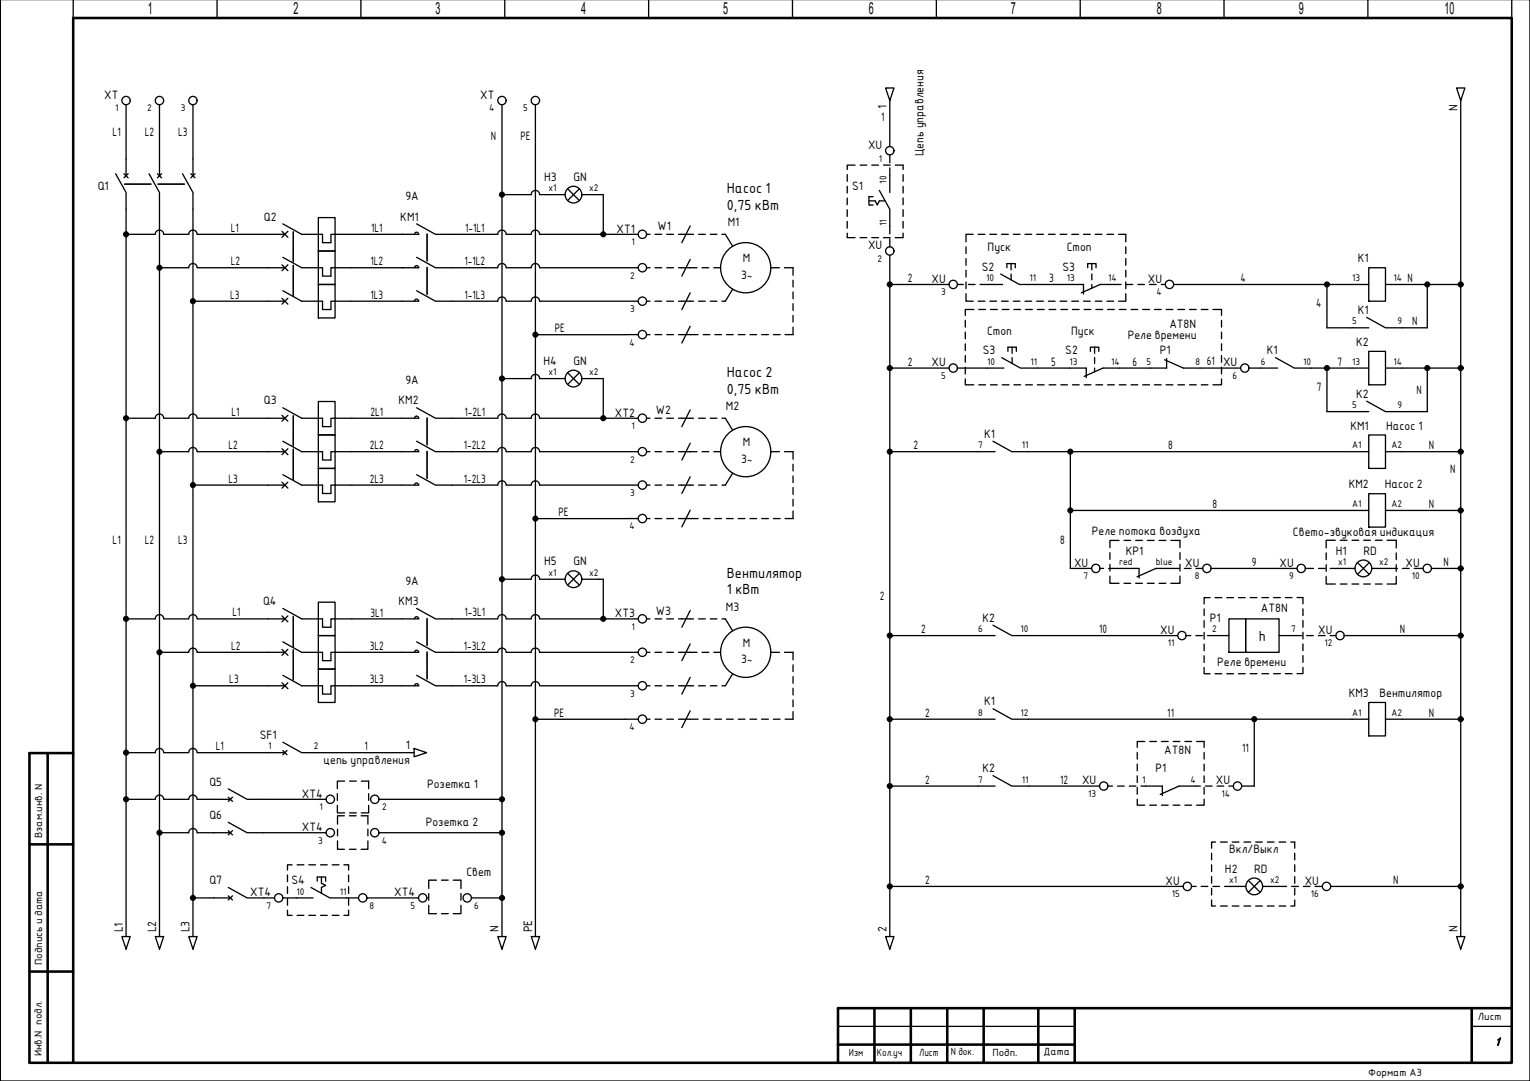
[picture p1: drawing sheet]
<svg xmlns="http://www.w3.org/2000/svg" width="297mm" height="210mm" viewBox="0 0 297 210" stroke-linecap="round" stroke-linejoin="round" font-family="sans-serif">
<!-- layer: 0 -->
<path d="M14.2 0v3.5M42.1 0v3.5M70.1 0v3.5M98 0v3.5M125.9 0v3.5M153.9 0v3.5M181.8 0v3.5M209.7 0v3.5M237.6 0v3.5M265.6 0v3.5M293.5 0v3.5" fill="none" stroke="#000" stroke-width=".25"/>
<!-- layer: 100 -->
<g fill="none" stroke="#000" stroke-width=".5">
<path d="M9.3 146.2v60.1M14.2 146.2h-8.5v60.1M5.7 163.9h8.5M5.7 188.7h8.5M169.8 195.8v10.6M176.8 195.8v10.6M183.9 195.8v10.6M191 195.8v10.6M201.6 195.8v10.6M208.6 195.8v10.6M285.7 195.8v10.6M293.5 195.8h-130.8v10.6"/>
<path d="M5.7 206.4h287.8v-202.9h-279.3v202.9M162.7 202.8h45.9"/>
</g>
<path d="M162.7 199.3h45.9M285.7 199.3h7.8" fill="none" stroke="#000" stroke-width=".25"/>
<!-- layer: SYMS -->
<g fill="none" stroke="#000" stroke-width=".25">
<path d="M297 -.1v210h-296.9v-210M171.9 17.1h1.7l-.9 2.4zM282.8 17.1h1.6l-.8 2.4zM22.4 33.7l2.1 3.7v3.2M24.1 33.7l.8 .8M24.5 30.9v3.2M24.9 33.7l-.8 .8M28.9 33.7l2.1 3.7v3.2M30.6 33.7l.8 .8M31 30.9v3.2M31.4 33.7l-.8 .8M35.4 33.7l2.1 3.7v3.2"/>
<path d="M37 33.7l.9 .8M37.5 30.9v3.2M37.9 33.7l-.9 .8M106.5 37.8h3.2M110.2 36.7l2.3 2.3M112.5 36.7l-2.3 2.3M113 37.8h3.2M164.5 33.9v1.3M164.5 36.2v1.3M164.5 38.5v1.3M166 32.1h-1.5v.8M167 32.1h1.3"/>
<path d="M168.7 39h1.2l.4 .8 .4-.8h1.1M169.3 32.1h1.3M169.5 38.2h-.8v1.6h.8M170.7 37l2 3.6v3.3M171.5 32.1h1.3M172.7 34.1v3.3M173.8 32.1h1.5v.8M175.3 33.9v1.3M175.3 36.2v1.3M175.3 38.5v1.3M52.1 45.5h3.2M52.1 52h3.2"/>
<path d="M52.1 58.5h3.2M54.7 44.9l1.2 1.2M54.7 51.4l1.2 1.2M54.7 57.9l1.2 1.2M54.9 43.5l3.7 2h4v1.6h1.6v-1.6h4.1M54.9 50l3.7 2h4v1.6h1.6v-1.6h4.1M54.9 56.5l3.7 2h4v1.6h1.6v-1.6h4.1M55.9 44.9l-1.2 1.2M55.9 51.4l-1.2 1.2M55.9 57.9l-1.2 1.2M61.8 42.3h3.3v6.4h-3.3zM61.8 48.7h3.3v6.5h-3.3z"/>
<path d="M61.8 55.2h3.3v6.5h-3.3zM80.5 45.5a.41 .41 0 0 1 .4-.4 .41 .41 0 0 1 .4 .4h-3.3M80.5 52a.41 .41 0 0 1 .4-.4 .41 .41 0 0 1 .4 .4h-3.3M80.5 58.5a.41 .41 0 0 1 .4-.4 .41 .41 0 0 1 .4 .4h-3.3M80.9 43.5l3.6 2h3.3M80.9 50l3.6 2h3.3M80.9 56.5l3.6 2h3.3M132.4 45.5h1.6M132.4 52h1.6M132.4 58.5h1.6M134 43.9l-1.6 3.2M134 50.4l-1.6 3.2"/>
<path d="M134 56.9l-1.6 3.2M164.5 45.3v.8h1.5M164.5 40.7v1.3M164.5 43v1.3M167 46.1h1.3M169.3 46.1h1.3M171.5 46.1h1.3M175.3 45.3v.8h-1.5M175.3 40.7v1.3M175.3 43v1.3M187.5 57v1.5h1.4M187.5 47.9v1.3"/>
<path d="M187.5 50.2v1.3M187.5 52.5v1.3M187.5 54.8v1.3M188.9 45.5h-1.4v1.5M189.9 45.5h1.3M189.9 58.5h1.3M191.4 55.2h3.3M192.2 45.5h1.3M192.2 58.5h1.3M194.3 53.2l3.6 2h3.3M194.5 45.5h1.2M194.5 58.5h1.2"/>
<path d="M195.5 52v-.8h1.6v.8M196.3 51.2v1.2M196.3 53.2v1.1M196.7 45.5h1.3M196.7 58.5h1.3M199 45.5h1.3M199 58.5h1.3M201.3 45.5h1.3M201.3 58.5h1.3M203.5 45.5h1.3M203.5 58.5h1.3M205.8 45.5h1.3"/>
<path d="M205.8 58.5h1.3M207.1 55.2h3.3v1.9M208.1 45.5h1.3M208.1 58.5h1.3M210.4 45.5h1.3M210.4 58.5h1.3M211.2 52v-.8h1.6v.8M212 51.2v1.2M212 53.2v1.1M212 55.2v.8M212.6 45.5h1.3M212.6 58.5h1.3"/>
<path d="M214.9 45.5h1.3M214.9 58.5h1.3M216.8 55.2h-3.2l-3.7 1.7M217.2 45.5h1.4v1.5M218.6 57v1.5h-1.4M218.6 47.9v1.3M218.6 50.2v1.3M218.6 52.5v1.3M218.6 54.8v1.3M262.5 55.2h3.2M265.7 52h3.3v6.5h-3.3zM269 55.2h3.2"/>
<path d="M54.9 79.2l3.7 2h4v1.6h1.6v-1.6h4.1M61.8 78h3.3v6.5h-3.3zM80.9 79.2l3.6 2h3.3M106.5 73.5h3.2M110.2 72.4l2.3 2.3M112.5 72.4l-2.3 2.3M113 73.5h3.2M132.4 65h1.6M134 63.4l-1.6 3.2M134 79.6l-1.6 3.2M187.4 73.6v1.1h1.7M187.4 62.2v1.3"/>
<path d="M187.4 64.5v1.3M187.4 66.8v1.3M187.4 69v1.3M187.4 71.3v1.3M189.1 60.1h-1.7v1.1M190 74.7h1.3M190 60.1h1.3M191.6 71.5h3.3M192.3 74.7h1.3M192.3 60.1h1.3M194.5 69.4l3.6 2.1h3.3M194.6 74.7h1.3"/>
<path d="M194.6 60.1h1.3M195.7 68.2v-.8h1.6v.8M196.5 67.4v1.2M196.5 69.4v1.2M196.9 74.7h1.2M196.9 60.1h1.2M199.1 74.7h1.3M199.1 60.1h1.3M201.4 74.7h1.3M201.4 60.1h1.3M203.7 74.7h1.3M203.7 60.1h1.3"/>
<path d="M205.9 74.7h1.3M205.9 60.1h1.3M207.6 71.5h3.3v1.8M208.2 74.7h1.3M208.2 60.1h1.3M210.5 74.7h1.3M210.5 60.1h1.3M211.7 68.2v-.8h1.6v.8M212.5 67.4v1.2M212.5 69.4v1.2M212.5 71.5v.7M212.8 74.7h1.3"/>
<path d="M212.8 60.1h1.3M215 74.7h1.3M215 60.1h1.3M217.3 74.7h1.3M217.3 60.1h1.3M217.4 71.5h-3.3l-3.6 1.6M219.6 74.7h1.3M219.6 60.1h1.3M221.9 74.7h1.3M221.9 60.1h1.3M224.1 74.7h1.3M224.1 60.1h1.3"/>
<path d="M226.1 69.9l3.6 1.6h3.3M226.4 74.7h1.3M226.4 60.1h1.3M226.5 69.6v1.9h-3.2M228.7 74.7h1.3M228.7 60.1h1.3M230.9 74.7h1.3M230.9 60.1h1.3M233.2 74.7h1.3M233.2 60.1h1.3M235.5 60.1h1.6v1.1M237.1 73.6v1.1h-1.6"/>
<path d="M237.1 62.2v1.3M237.1 64.5v1.3M237.1 66.8v1.3M237.1 69v1.3M237.1 71.3v1.3M244.8 71.5h3.2M247.6 69.4l3.7 2.1h3.2M262.5 63.7h3.2M262.5 71.5h3.2M262.5 79.9h3.2M265.3 61.6l3.7 2.1h3.2M265.3 77.9l3.7 2h3.2"/>
<path d="M265.7 68.2h3.3v6.5h-3.3zM269 71.5h3.2M52.1 81.2h3.2M52.1 87.7h3.2M52.1 94.2h3.2M54.7 80.6l1.2 1.2M54.7 87.1l1.2 1.2M54.7 93.6l1.2 1.2M54.9 85.7l3.7 2h4v1.6h1.6v-1.6h4.1M54.9 92.2l3.7 2h4v1.6h1.6v-1.6h4.1M55.9 80.6l-1.2 1.2M55.9 87.1l-1.2 1.2"/>
<path d="M55.9 93.6l-1.2 1.2M61.8 84.5h3.3v6.5h-3.3zM61.8 91h3.3v6.4h-3.3zM80.5 81.2a.41 .41 0 0 1 .4-.4 .41 .41 0 0 1 .4 .4h-3.3M80.5 87.7a.41 .41 0 0 1 .4-.4 .41 .41 0 0 1 .4 .4h-3.3M80.5 94.2a.41 .41 0 0 1 .4-.4 .41 .41 0 0 1 .4 .4h-3.3M80.9 85.7l3.6 2h3.3M80.9 92.2l3.6 2h3.3M132.4 81.2h1.6M132.4 87.7h1.6M132.4 94.2h1.6M134 86.1l-1.6 3.2"/>
<path d="M134 92.6l-1.6 3.2M134 99.1l-1.6 3.2M189.9 87.7h3.3M192.8 85.7l3.6 2h3.3M262.5 87.7h3.2M262.5 99.1h3.2M265.7 84.5h3.3v6.5h-3.3zM265.7 95.9h3.3v6.5h-3.3zM269 87.7h3.2M269 99.1h3.2M54.7 119.6l1.2 1.1M54.9 118.1l3.7 2.1h4v1.6h1.6v-1.6h4.1"/>
<path d="M55.9 119.6l-1.2 1.1M61.8 116.9h3.3v6.5h-3.3zM80.9 118.1l3.6 2.1h3.3M106.5 112.5h3.2M110.2 111.3l2.3 2.3M112.5 111.3l-2.3 2.3M113 112.5h3.2M132.4 100.7h1.6M134 118.5l-1.6 3.3M215.5 111.9v1.4h1.8M215.5 107.3v1.3M215.5 109.6v1.3"/>
<path d="M217.3 104.9h-1.8v1.4M217.9 110.4h3.2v1.8M218.2 113.3h1.3M218.2 104.9h1.3M220.5 113.3h1.3M220.5 104.9h1.3M222.8 113.3h1.3M222.8 104.9h1.3M225 113.3h1.3M225 104.9h1.3M227.3 104.9h1.8v1.4M227.6 110.4h-3.2l-3.7 1.6"/>
<path d="M229.1 111.9v1.4h-1.8M229.1 107.3v1.3M229.1 109.6v1.3M233.8 118.3v1.2M234.9 116h-1.1v1.3M235.9 116h1.3M238.2 116h1.3M240.4 116h1.3M242.7 116h1.3M245 116h1.3M247.3 116h1.3M249.5 116h1.3"/>
<path d="M251.8 116h1.2v1.2M253 118.2v1.3M257.5 111.9v1.5h1.7M257.5 107.4v1.3M257.5 109.6v1.3M259.2 104.9h-1.7v1.5M259.8 110.4h3.3M260.2 113.4h1.3M260.2 104.9h1.3M262.5 113.4h1.3M262.5 104.9h1.3M263.5 109.2l2.3 2.3"/>
<path d="M264.8 113.4h1.3M264.8 104.9h1.3M265.8 109.2l-2.3 2.3M266.3 110.4h3.3M267 113.4h1.3M267 104.9h1.3M269.3 104.9h1.8v1.5M271.1 111.9v1.5h-1.8M271.1 107.4v1.3M271.1 109.6v1.3M52.1 120.2h3.2M52.1 126.7h3.2"/>
<path d="M52.1 133.2h3.2M54.7 126.1l1.2 1.1M54.7 132.6l1.2 1.1M54.9 124.6l3.7 2.1h4v1.6h1.6v-1.6h4.1M54.9 131.1l3.7 2.1h4v1.6h1.6v-1.6h4.1M55.9 126.1l-1.2 1.1M55.9 132.6l-1.2 1.1M61.8 123.4h3.3v6.5h-3.3zM61.8 129.9h3.3v6.5h-3.3zM78 133.2h3.3M80.5 120.2a.41 .41 0 0 1 .4-.4 .41 .41 0 0 1 .4 .4h-3.3M80.5 126.7a.41 .41 0 0 1 .4-.4 .41 .41 0 0 1 .4 .4h-3.3"/>
<path d="M80.5 133.2a.41 .41 0 0 1 .4-.4 .41 .41 0 0 1 .4 .4M80.9 124.6l3.6 2.1h3.3M80.9 131.1l3.6 2.1h3.3M132.4 120.2h1.6M132.4 126.7h1.6M132.4 133.2h1.6M132.4 139.7h1.6M134 125l-1.6 3.3M134 131.5l-1.6 3.3M134 138l-1.6 3.3M189.9 139.7h3.3M189.9 123.4h3.3"/>
<path d="M192.8 121.4l3.6 2h3.3M192.8 137.6l3.6 2.1h3.3M233.8 129.6v1.2h1.1M233.8 120.5v1.3M233.8 122.8v1.3M233.8 125.1v1.3M233.8 127.3v1.3M235.3 123.4h3.3M235.9 130.8h1.3M238.2 130.8h1.3M238.6 120.2h3.2v6.5h-3.2zM241.7 130.8h-1.3"/>
<path d="M241.8 120.2h6.5v6.5h-6.5zM242.7 130.8h1.3M245 130.8h1.3M247.3 130.8h1.3M248.3 123.4h3.3M250.8 130.8h-1.3M253 129.6v1.2h-1.2M253 120.5v1.3M253 122.8v1.3M253 125v1.3M253 127.3v1.3M262.5 139.7h3.2"/>
<path d="M265.7 136.4h3.3v6.5h-3.3zM269 139.7h3.2M41.5 155.2h3.2M44.3 153.2l3.7 2h3.2M44.3 159.7l3.7 2h3.2M44.3 154.8l.8 .8M45.1 154.8l-.8 .8M52.1 146.1h3.2M54.9 144.1l3.7 2h3.2M54.9 145.7l.8 .9M55.7 145.7l-.8 .9M65.5 156.4v1.4h1.4"/>
<path d="M65.5 154.1v1.3M66.9 158.4h-1.4v1.6M66.9 151.7h-1.4v1.4M67.8 158.4h1.3M67.9 157.8h1.3M67.9 151.7h1.3M70.1 158.4h1.3v1.6M70.2 151.7h1.4v1.4M71.6 156.4v1.4h-1.4M71.6 154.1v1.3M80.4 145.3l2.4 .8-2.4 .9zM189.9 152.6h3.3"/>
<path d="M192.8 150.6l3.6 2h3.3M220.8 155.2v1.1h1.4M220.8 146.1v1.3M220.8 148.4v1.3M220.8 150.6v1.3M220.8 152.9v1.3M222.2 144h-1.4v1.1M222.4 152.6h3.3v1.9M223.2 156.3h1.3M223.2 144h1.3M225.5 156.3h1.3M225.5 144h1.3"/>
<path d="M227.8 156.3h1.3M227.8 144h1.3M230 156.3h1.3M230 144h1.3M232.1 152.6h-3.2l-3.6 1.7M232.3 144h1.5v1.1M233.8 155.2v1.1h-1.5M233.8 146.1v1.3M233.8 148.4v1.3M233.8 150.6v1.3M233.8 152.9v1.3M41.5 161.7h3.2"/>
<path d="M41.5 174.4h3.2M44.3 172.3l3.7 2.1h3.2M44.3 161.3l.8 .8M44.3 174l.8 .8M45.1 161.3l-.8 .8M45.1 174l-.8 .8M55.8 176.7v1h.9M55.8 169.9v1.3M55.8 172.2v1.3M55.8 174.5v1.3M56.7 167.9h-.9v1M57.5 174.4h3.3"/>
<path d="M57.7 177.7h1.3M57.7 167.9h1.3M60 177.7h1.3M60 167.9h1.3M60.4 172.3l3.6 2.1h3.3M61.6 171.1v-.8h1.6v.8M62.2 177.7h1.3M62.2 167.9h1.3M62.4 170.3v1.2l.8 .4-.8 .4v1.2M64.5 177.7h1.3M64.5 167.9h1.3M65.5 163.3v1.6h1.4"/>
<path d="M65.5 161v1.3M66.8 167.9h.9v1M67.7 176.7v1h-.9M67.7 169.9v1.3M67.7 172.2v1.3M67.7 174.5v1.3M67.8 164.9h1.3M71.4 163.3v1.6h-1.3M71.4 161v1.3M83.2 175.8v1.6h1.5M83.2 173.5v1.3M84.7 170.9h-1.5v1.6"/>
<path d="M85.7 177.4h1.3M85.7 170.9h1.3M88 170.9h1.5v1.6M89.5 175.8v1.6h-1.5M89.5 173.5v1.3M235.2 174.8v1.1h.8M235.2 165.7v1.3M235.2 167.9v1.3M235.2 170.2v1.3M235.2 172.5v1.3M236 163.5h-.8v1.2M237 175.9h1.3"/>
<path d="M237 163.5h1.3M238.6 172.1h3.3M239.2 175.9h1.3M239.2 163.5h1.3M241.5 175.9h1.3M241.5 163.5h1.3M242.4 171l2.3 2.3M243.8 175.9h1.3M243.8 163.5h1.3M244.7 171l-2.3 2.3M245.1 172.1h3.3M246 175.9h1.4"/>
<path d="M246 163.5h1.4M248.3 175.9h1.3M248.3 163.5h1.3M250.6 163.5h.8v1.2M251.4 174.8v1.1h-.8M251.4 165.7v1.3M251.4 167.9v1.3M251.4 170.2v1.3M251.4 172.5v1.3M23.7 181.9h1.6l-.8 2.4zM30.1 181.9h1.7l-.8 2.4zM36.6 181.9h1.7l-.8 2.4z"/>
<path d="M96.6 181.9h1.7l-.8 2.4zM103.1 181.9h1.7l-.9 2.4zM171.9 181.9h1.7l-.9 2.4zM282.8 181.9h1.6l-.8 2.4z"/>
<circle cx="24.5" cy="19.5" r=".81"/>
<circle cx="31" cy="19.5" r=".81"/>
<circle cx="37.5" cy="19.5" r=".81"/>
<circle cx="97.5" cy="19.5" r=".81"/>
<circle cx="103.9" cy="19.5" r=".81"/>
<circle cx="97.5" cy="37.8" r=".47"/>
<circle cx="97.5" cy="37.8" r=".29"/>
<circle cx="97.5" cy="37.8" r=".14"/>
<circle cx="111.3" cy="37.8" r="1.62"/>
<circle cx="172.7" cy="29.3" r=".81"/>
<circle cx="24.5" cy="45.5" r=".47"/>
<circle cx="24.5" cy="45.5" r=".29"/>
<circle cx="24.5" cy="45.5" r=".14"/>
<circle cx="31" cy="52" r=".47"/>
<circle cx="31" cy="52" r=".29"/>
<circle cx="31" cy="52" r=".14"/>
<circle cx="37.5" cy="58.5" r=".47"/>
<circle cx="37.5" cy="58.5" r=".29"/>
<circle cx="37.5" cy="58.5" r=".14"/>
<circle cx="117.1" cy="45.5" r=".47"/>
<circle cx="117.1" cy="45.5" r=".29"/>
<circle cx="117.1" cy="45.5" r=".14"/>
<circle cx="124.7" cy="58.5" r=".81"/>
<circle cx="124.7" cy="45.5" r=".81"/>
<circle cx="124.7" cy="52" r=".81"/>
<circle cx="144.8" cy="52" r="4.9"/>
<circle cx="172.7" cy="48.7" r=".81"/>
<circle cx="172.7" cy="55.2" r=".47"/>
<circle cx="172.7" cy="55.2" r=".29"/>
<circle cx="172.7" cy="55.2" r=".14"/>
<circle cx="185.1" cy="55.2" r=".81"/>
<circle cx="227" cy="55.2" r=".81"/>
<circle cx="257.6" cy="55.2" r=".47"/>
<circle cx="257.6" cy="55.2" r=".29"/>
<circle cx="257.6" cy="55.2" r=".14"/>
<circle cx="277.1" cy="55.2" r=".47"/>
<circle cx="277.1" cy="55.2" r=".29"/>
<circle cx="277.1" cy="55.2" r=".14"/>
<circle cx="283.6" cy="55.2" r=".47"/>
<circle cx="283.6" cy="55.2" r=".29"/>
<circle cx="283.6" cy="55.2" r=".14"/>
<circle cx="97.5" cy="73.5" r=".47"/>
<circle cx="97.5" cy="73.5" r=".29"/>
<circle cx="97.5" cy="73.5" r=".14"/>
<circle cx="103.9" cy="65" r=".47"/>
<circle cx="103.9" cy="65" r=".29"/>
<circle cx="103.9" cy="65" r=".14"/>
<circle cx="111.3" cy="73.5" r="1.62"/>
<circle cx="124.7" cy="65" r=".81"/>
<circle cx="172.7" cy="71.5" r=".47"/>
<circle cx="172.7" cy="71.5" r=".29"/>
<circle cx="172.7" cy="71.5" r=".14"/>
<circle cx="185.1" cy="71.5" r=".81"/>
<circle cx="241.7" cy="71.5" r=".81"/>
<circle cx="257.6" cy="71.5" r=".47"/>
<circle cx="257.6" cy="71.5" r=".29"/>
<circle cx="257.6" cy="71.5" r=".14"/>
<circle cx="277.1" cy="71.5" r=".47"/>
<circle cx="277.1" cy="71.5" r=".29"/>
<circle cx="277.1" cy="71.5" r=".14"/>
<circle cx="283.6" cy="71.5" r=".47"/>
<circle cx="283.6" cy="71.5" r=".29"/>
<circle cx="283.6" cy="71.5" r=".14"/>
<circle cx="24.5" cy="81.2" r=".47"/>
<circle cx="24.5" cy="81.2" r=".29"/>
<circle cx="24.5" cy="81.2" r=".14"/>
<circle cx="31" cy="87.7" r=".47"/>
<circle cx="31" cy="87.7" r=".29"/>
<circle cx="31" cy="87.7" r=".14"/>
<circle cx="37.5" cy="94.2" r=".47"/>
<circle cx="37.5" cy="94.2" r=".29"/>
<circle cx="37.5" cy="94.2" r=".14"/>
<circle cx="117.1" cy="81.2" r=".47"/>
<circle cx="117.1" cy="81.2" r=".29"/>
<circle cx="117.1" cy="81.2" r=".14"/>
<circle cx="124.7" cy="87.7" r=".81"/>
<circle cx="124.7" cy="81.2" r=".81"/>
<circle cx="124.7" cy="94.2" r=".81"/>
<circle cx="144.8" cy="87.7" r="4.9"/>
<circle cx="172.7" cy="87.7" r=".47"/>
<circle cx="172.7" cy="87.7" r=".29"/>
<circle cx="172.7" cy="87.7" r=".14"/>
<circle cx="207.8" cy="87.7" r=".47"/>
<circle cx="207.8" cy="99.1" r=".47"/>
<circle cx="207.8" cy="87.7" r=".29"/>
<circle cx="207.8" cy="99.1" r=".29"/>
<circle cx="207.8" cy="87.7" r=".14"/>
<circle cx="207.8" cy="99.1" r=".14"/>
<circle cx="283.6" cy="87.7" r=".47"/>
<circle cx="283.6" cy="99.1" r=".47"/>
<circle cx="283.6" cy="99.1" r=".29"/>
<circle cx="283.6" cy="87.7" r=".29"/>
<circle cx="283.6" cy="87.7" r=".14"/>
<circle cx="283.6" cy="99.1" r=".14"/>
<circle cx="97.5" cy="112.5" r=".47"/>
<circle cx="97.5" cy="112.5" r=".29"/>
<circle cx="97.5" cy="112.5" r=".14"/>
<circle cx="103.9" cy="100.7" r=".47"/>
<circle cx="103.9" cy="100.7" r=".29"/>
<circle cx="103.9" cy="100.7" r=".14"/>
<circle cx="111.3" cy="112.5" r="1.62"/>
<circle cx="124.7" cy="100.7" r=".81"/>
<circle cx="212.7" cy="110.4" r=".81"/>
<circle cx="234.3" cy="110.4" r=".81"/>
<circle cx="252.6" cy="110.4" r=".81"/>
<circle cx="264.7" cy="110.4" r="1.62"/>
<circle cx="277.1" cy="110.4" r=".81"/>
<circle cx="283.6" cy="110.4" r=".47"/>
<circle cx="283.6" cy="110.4" r=".29"/>
<circle cx="283.6" cy="110.4" r=".14"/>
<circle cx="24.5" cy="120.2" r=".47"/>
<circle cx="24.5" cy="120.2" r=".29"/>
<circle cx="24.5" cy="120.2" r=".14"/>
<circle cx="31" cy="126.7" r=".47"/>
<circle cx="31" cy="126.7" r=".29"/>
<circle cx="31" cy="126.7" r=".14"/>
<circle cx="37.5" cy="133.2" r=".47"/>
<circle cx="37.5" cy="133.2" r=".29"/>
<circle cx="37.5" cy="133.2" r=".14"/>
<circle cx="103.9" cy="139.7" r=".47"/>
<circle cx="103.9" cy="139.7" r=".29"/>
<circle cx="103.9" cy="139.7" r=".14"/>
<circle cx="117.1" cy="120.2" r=".47"/>
<circle cx="117.1" cy="120.2" r=".29"/>
<circle cx="117.1" cy="120.2" r=".14"/>
<circle cx="124.7" cy="120.2" r=".81"/>
<circle cx="124.7" cy="133.2" r=".81"/>
<circle cx="124.7" cy="126.7" r=".81"/>
<circle cx="124.7" cy="139.6" r=".81"/>
<circle cx="144.8" cy="126.7" r="4.9"/>
<circle cx="172.7" cy="123.4" r=".47"/>
<circle cx="172.7" cy="139.6" r=".47"/>
<circle cx="172.7" cy="139.6" r=".29"/>
<circle cx="172.7" cy="123.4" r=".29"/>
<circle cx="172.7" cy="139.6" r=".14"/>
<circle cx="172.7" cy="123.4" r=".14"/>
<circle cx="229.5" cy="123.4" r=".81"/>
<circle cx="243.5" cy="139.6" r=".47"/>
<circle cx="243.5" cy="139.6" r=".29"/>
<circle cx="243.5" cy="139.6" r=".14"/>
<circle cx="260.2" cy="123.4" r=".81"/>
<circle cx="283.6" cy="123.4" r=".47"/>
<circle cx="283.6" cy="139.6" r=".47"/>
<circle cx="283.6" cy="139.6" r=".29"/>
<circle cx="283.6" cy="123.4" r=".29"/>
<circle cx="283.6" cy="123.4" r=".14"/>
<circle cx="283.6" cy="139.6" r=".14"/>
<circle cx="24.5" cy="146.1" r=".47"/>
<circle cx="24.5" cy="155.2" r=".47"/>
<circle cx="24.5" cy="155.2" r=".29"/>
<circle cx="24.5" cy="146.1" r=".29"/>
<circle cx="24.5" cy="146.1" r=".14"/>
<circle cx="24.5" cy="155.2" r=".14"/>
<circle cx="64.1" cy="155.2" r=".81"/>
<circle cx="72.8" cy="155.2" r=".81"/>
<circle cx="97.5" cy="155.2" r=".47"/>
<circle cx="97.5" cy="155.2" r=".29"/>
<circle cx="97.5" cy="155.2" r=".14"/>
<circle cx="172.7" cy="152.6" r=".47"/>
<circle cx="172.7" cy="152.6" r=".29"/>
<circle cx="172.7" cy="152.6" r=".14"/>
<circle cx="214.3" cy="152.6" r=".81"/>
<circle cx="240.3" cy="152.6" r=".81"/>
<circle cx="31" cy="161.7" r=".47"/>
<circle cx="31" cy="161.7" r=".29"/>
<circle cx="31" cy="161.7" r=".14"/>
<circle cx="37.5" cy="174.3" r=".47"/>
<circle cx="37.5" cy="174.3" r=".29"/>
<circle cx="37.5" cy="174.3" r=".14"/>
<circle cx="54.1" cy="174.3" r=".81"/>
<circle cx="64.1" cy="161.7" r=".81"/>
<circle cx="70.4" cy="174.3" r=".81"/>
<circle cx="72.8" cy="161.7" r=".81"/>
<circle cx="82.1" cy="174.3" r=".81"/>
<circle cx="90.7" cy="174.3" r=".81"/>
<circle cx="97.5" cy="161.7" r=".47"/>
<circle cx="97.5" cy="174.3" r=".47"/>
<circle cx="97.5" cy="174.3" r=".29"/>
<circle cx="97.5" cy="161.7" r=".29"/>
<circle cx="97.5" cy="161.7" r=".14"/>
<circle cx="97.5" cy="174.3" r=".14"/>
<circle cx="172.7" cy="172.1" r=".47"/>
<circle cx="172.7" cy="172.1" r=".29"/>
<circle cx="172.7" cy="172.1" r=".14"/>
<circle cx="230.5" cy="172.1" r=".81"/>
<circle cx="243.5" cy="172.1" r="1.62"/>
<circle cx="257.5" cy="172.1" r=".81"/>
<circle cx="283.6" cy="172.1" r=".47"/>
<circle cx="283.6" cy="172.1" r=".29"/>
<circle cx="283.6" cy="172.1" r=".14"/>
</g>
<!-- layer: TITLE -->
<path d="M290.7 201.9l.6-.4-.4 1.5M291.1 201.8l-.3 1.2M291.2 201.7l-.3 .2M291.3 201.5l-.6 1.5" fill="none" stroke="#000" stroke-width=".25"/>
<!-- layer: WIRES -->
<g fill="none" stroke="#000" stroke-width=".25">
<path d="M172.7 19.5v9M283.6 19.5v162.4M24.5 20.3v10.6M31 20.3v10.6M37.5 20.3v10.6M97.5 20.3v161.6M103.9 20.3v161.6M104.8 37.8a.82 .82 0 0 0-.9-.8 .82 .82 0 0 0-.8 .8h-5.6M104.8 37.8h1.7M116.2 37.8h.9v7.7M172.7 30.1v1.5M172.7 32.6v1.5"/>
<path d="M24.5 45.5h5.6a.83 .83 0 0 1 .9-.8 .83 .83 0 0 1 .8 .8h4.8a.82 .82 0 0 1 .9-.8 .82 .82 0 0 1 .8 .8h13.8M24.5 40.6v141.3M31 52h5.6a.82 .82 0 0 1 .9-.8 .82 .82 0 0 1 .8 .8h13.8M31 40.6v141.3M37.5 40.6v141.3M37.5 58.5h14.6M68.3 45.5h9.9M68.3 52h9.9M68.3 58.5h9.7M104.8 58.5a.82 .82 0 0 0-.9-.8 .82 .82 0 0 0-.8 .8h-4.8a.83 .83 0 0 0-.8-.8 .83 .83 0 0 0-.9 .8h-8.8M104.8 52a.82 .82 0 0 0-.9-.8 .82 .82 0 0 0-.8 .8h-4.8a.83 .83 0 0 0-.8-.8 .83 .83 0 0 0-.9 .8h-8.8M104.8 45.5a.82 .82 0 0 0-.9-.8 .82 .82 0 0 0-.8 .8h-4.8a.83 .83 0 0 0-.8-.8 .83 .83 0 0 0-.9 .8h-8.8"/>
<path d="M104.8 45.5h19.1M104.8 52h19.1M104.8 58.5h19.1M125.5 45.5h.7M125.5 52h.7M125.5 58.5h.7M127.2 45.5h1.3M127.2 52h1.3M127.2 58.5h1.3M129.4 45.5h1.3M129.4 52h1.3M129.4 58.5h1.3"/>
<path d="M131.7 45.5h.7M131.7 52h.7M131.7 58.5h.7M134 45.5h.6M134 52h1.3M134 58.5h.6M135.6 45.5h1.3M135.6 58.5h1.3M136.3 52h1.3M137.9 45.5h1.3M137.9 58.5h1.3M138.6 52h1.3"/>
<path d="M140.2 45.5h.6l1.4 2.3M142.2 56.1l-1.4 2.4h-.6M149.7 52h1.6M152.3 52h1.7v1.4M154 54.4v1.3M154 56.7v1.3M154 59v1.3M172.7 43.9v1.5M172.7 46.4v1.5M172.7 49.6v132.3M172.7 55.2h11.6M185.9 55.2h1.1"/>
<path d="M188 55.2h1.3M190.3 55.2h1.1M201.2 55.2h5.9M216.8 55.2h.8M218.6 55.2h1.3M220.9 55.2h1.3M223.2 55.2h1.3M225.4 55.2h.8M227.9 55.2h34.6M257.6 55.2v8.5h4.9M272.2 55.2h11.4M277.1 55.2v8.5h-4.9"/>
<path d="M104.8 73.5a.82 .82 0 0 0-.9-.8 .82 .82 0 0 0-.8 .8h-5.6M104.8 73.5h1.7M116.2 73.5h.9v7.7M123.9 65h-20M125.5 65h.7M127.2 65h1.3M129.4 65h1.3M131.7 65h.7M134 65h1.5M136.5 65h1.3M138.8 65h1.3M141.1 65h1.3"/>
<path d="M143.3 65h1.3M145.6 65h1.3M147.9 65h1.3M150.1 65h1.3M154 63.5v1.5h-1.6M154 61.2v1.3M172.7 71.5h11.6M185.9 71.5h5.7M201.4 71.5h6.2M217.4 71.5h5.9M233 71.5h7.9M242.5 71.5h2.3"/>
<path d="M254.5 71.5h8M257.6 71.5v8.4h4.9M272.2 71.5h11.4M277.1 71.5v8.4h-4.9M24.5 81.2h5.6a.83 .83 0 0 1 .9-.8 .83 .83 0 0 1 .8 .8h4.8a.82 .82 0 0 1 .9-.8 .82 .82 0 0 1 .8 .8h13.8M31 87.7h5.6a.82 .82 0 0 1 .9-.8 .82 .82 0 0 1 .8 .8h13.8M37.5 94.2h14.6M68.3 81.2h9.7M68.3 87.7h9.7M68.3 94.2h9.7M104.8 94.2a.82 .82 0 0 0-.9-.8 .82 .82 0 0 0-.8 .8h-4.8a.83 .83 0 0 0-.8-.8 .83 .83 0 0 0-.9 .8h-8.8M104.8 87.7a.82 .82 0 0 0-.9-.8 .82 .82 0 0 0-.8 .8h-4.8a.83 .83 0 0 0-.8-.8 .83 .83 0 0 0-.9 .8h-8.8"/>
<path d="M104.8 81.2a.82 .82 0 0 0-.9-.8 .82 .82 0 0 0-.8 .8h-4.8a.83 .83 0 0 0-.8-.8 .83 .83 0 0 0-.9 .8h-8.8M104.8 81.2h19.1M104.8 87.7h19.1M104.8 94.2h19.1M125.5 81.2h.7M125.5 87.7h.7M125.5 94.2h.7M127.2 81.2h1.3M127.2 87.7h1.3M127.2 94.2h1.3M129.4 81.2h1.3M129.4 87.7h1.3"/>
<path d="M129.4 94.2h1.3M131.7 81.2h.7M131.7 87.7h.7M131.7 94.2h.7M134 81.2h.6M134 87.7h1.3M134 94.2h.6M135.6 81.2h1.3M135.6 94.2h1.3M136.3 87.7h1.3M137.9 81.2h1.3M137.9 94.2h1.3"/>
<path d="M138.6 87.7h1.3M140.2 81.2h.6l1.4 2.3M142.2 91.9l-1.4 2.3h-.6M149.7 87.7h1.6M152.3 87.7h1.7v1.5M154 90.1v1.3M154 92.4v1.3M154 94.7v1.3M154 97v1.3M154 99.2v1.5h-1.6M172.7 87.7h17.2M199.7 87.7h62.8"/>
<path d="M207.8 87.7v22.7h4.1M207.8 99.1h54.7M272.2 87.7h11.4M272.2 99.1h11.4M104.8 112.5a.82 .82 0 0 0-.9-.9 .82 .82 0 0 0-.8 .9h-5.6M104.8 112.5h1.7M116.2 112.5h.9v7.7M123.9 100.7h-20M125.5 100.7h.7M127.2 100.7h1.3M129.4 100.7h1.3M131.7 100.7h.7"/>
<path d="M134 100.7h1.5M136.5 100.7h1.3M138.8 100.7h1.3M141.1 100.7h1.3M143.3 100.7h1.3M145.6 100.7h1.3M147.9 100.7h1.3M150.1 100.7h1.3M213.6 110.4h.7M215.2 110.4h2.7M227.6 110.4h1.3M229.9 110.4h1.3"/>
<path d="M232.2 110.4h1.3M235.1 110.4h16.7M253.4 110.4h1.6M256 110.4h1.3M258.3 110.4h1.5M269.6 110.4h1.7M272.3 110.4h1.3M274.5 110.4h1.8M277.9 110.4h5.7M24.5 120.2h5.6a.83 .83 0 0 1 .9-.9 .83 .83 0 0 1 .8 .9h4.8a.82 .82 0 0 1 .9-.9 .82 .82 0 0 1 .8 .9h13.8M31 126.7h5.6a.82 .82 0 0 1 .9-.9 .82 .82 0 0 1 .8 .9h13.8M37.5 133.2h14.6"/>
<path d="M68.3 120.2h9.7M68.3 126.7h9.7M68.3 133.2h9.7M87.8 133.2h8.8M96.6 133.2a.82 .82 0 0 1 .9-.9 .82 .82 0 0 1 .8 .9M98.3 133.2h4.8M103.1 133.2a.82 .82 0 0 1 .8-.9 .82 .82 0 0 1 .9 .9M104.8 126.7a.82 .82 0 0 0-.9-.9 .82 .82 0 0 0-.8 .9h-4.8a.83 .83 0 0 0-.8-.9 .83 .83 0 0 0-.9 .9h-8.8M104.8 120.2a.82 .82 0 0 0-.9-.9 .82 .82 0 0 0-.8 .9h-4.8a.83 .83 0 0 0-.8-.9 .83 .83 0 0 0-.9 .9h-8.8M104.8 120.2h19.1M104.8 126.7h19.1M104.8 133.2h19.1"/>
<path d="M123.9 139.7h-20M125.5 120.2h.7M125.5 126.7h.7M125.5 133.2h.7M125.5 139.7h.7M127.2 120.2h1.3M127.2 126.7h1.3M127.2 133.2h1.3M127.2 139.7h1.3M129.4 120.2h1.3M129.4 126.7h1.3M129.4 133.2h1.3"/>
<path d="M129.4 139.7h1.3M131.7 120.2h.7M131.7 126.7h.7M131.7 133.2h.7M131.7 139.7h.7M134 120.2h.6M134 126.7h1.3M134 133.2h.6M134 139.7h1.5M135.6 120.2h1.3M135.6 133.2h1.3M136.3 126.7h1.3"/>
<path d="M136.5 139.7h1.3M137.9 120.2h1.3M137.9 133.2h1.3M138.6 126.7h1.3M138.8 139.7h1.3M140.2 120.2h.6l1.4 2.3M141.1 139.7h1.3M142.2 130.8l-1.4 2.4h-.6M143.3 139.7h1.3M145.6 139.7h1.3M147.9 139.7h1.3M149.7 126.7h1.6"/>
<path d="M150.1 139.7h1.3M152.3 126.7h1.7v1.4M154 129.1v1.3M154 131.4v1.3M154 133.6v1.3M154 135.9v1.3M154 138.2v1.5h-1.6M172.7 139.7h17.2M172.7 123.4h17.2M199.7 139.7h62.8M199.7 123.4h28.9M230.3 123.4h.9"/>
<path d="M232.2 123.4h1.3M234.4 123.4h.9M243.5 139.7v12.9h-2.4M251.6 123.4h1.1M253.7 123.4h1.3M256 123.4h1.3M258.2 123.4h1.2M261 123.4h22.6M272.2 139.7h11.4M24.5 146.1h5.6a.83 .83 0 0 1 .9-.8 .83 .83 0 0 1 .8 .8h4.8a.82 .82 0 0 1 .9-.8 .82 .82 0 0 1 .8 .8h13.8M24.5 155.2h5.6a.83 .83 0 0 1 .9-.8 .83 .83 0 0 1 .8 .8h4.8a.82 .82 0 0 1 .9-.8 .82 .82 0 0 1 .8 .8h3.2M51.2 155.2h12.1"/>
<path d="M61.8 146.1h18.6M73.6 155.2h23.5M172.7 152.6h17.2M199.7 152.6h13.8M215.1 152.6h.9M217 152.6h1.3M219.2 152.6h1.3M221.5 152.6h.9M232.1 152.6h.9M234 152.6h1.3M236.3 152.6h1.3M238.6 152.6h.9"/>
<path d="M31 161.7h5.6a.82 .82 0 0 1 .9-.8 .82 .82 0 0 1 .8 .8h3.2M37.5 174.4h4M51.2 161.7h12.1M51.2 174.4h2.1M54.9 174.4h2.6M67.3 174.4h2.3M71.2 174.4h10.1M73.6 161.7h23.5M91.5 174.4h5.6M172.7 172.1h57M231.3 172.1h.9M233.2 172.1h1.3"/>
<path d="M235.5 172.1h1.3M237.8 172.1h.8M248.4 172.1h1.4M250.8 172.1h1.3M253 172.1h1.3M255.3 172.1h1.4M258.3 172.1h25.3"/>
</g>
<!-- layer: LINK -->
<g fill="none" stroke="#000" stroke-width=".25">
<path d="M24.1 35.8h5.2M30.6 35.8h5.2M56.9 45v5.9M56.9 51.5v5.9M82.9 45.4v5.3M82.9 51.9v5.3M56.9 80.7v5.9M56.9 87.2v5.9M82.9 81.1v5.3M82.9 87.6v5.3M56.9 119.7v5.9M56.9 126.2v5.9"/>
<path d="M82.9 120.1v5.3M82.9 126.6v5.3"/>
</g>
<g font-size="3.2">
<text x="28.7" y="2.7">1</text>
<text x="57" y="2.7">2</text>
<text x="84.6" y="2.6">3</text>
<text x="112.8" y="2.6">4</text>
<text x="140.4" y="2.6">5</text>
<text x="168.7" y="2.6">6</text>
<text x="196.3" y="2.6">7</text>
<text x="224.6" y="2.6">8</text>
<text x="252.1" y="2.6">9</text>
<text x="280.4" y="2.6">10</text>
</g>
<g font-size="2.7">
<text x="141.1" y="37.5">Насос 1</text>
<text x="141.1" y="40.7">0,75 кВт</text>
<text x="141.1" y="73.2">Насос 2</text>
<text x="141.1" y="76.5">0,75 кВт</text>
<text x="141.1" y="112.2">Вентилятор</text>
<text x="141.1" y="115.4">1 кВт</text>
<text x="244.4" y="124.4">h</text>
</g>
<g font-size="2.3">
<text x="20.3" y="19.2">XT</text>
<text x="93.2" y="19.2">XT</text>
<text x="171.1" y="23.6">1</text>
<text x="172.1" y="21.1" transform="rotate(-90 172.1 21.1)">1</text>
<text x="282.9" y="21.6" transform="rotate(-90 282.9 21.6)">N</text>
<text x="21.9" y="26.4">L1</text>
<text x="28.1" y="26.4">L2</text>
<text x="34.6" y="26.4">L3</text>
<text x="95.3" y="27.2">N</text>
<text x="101.1" y="27.2">PE</text>
<text x="168.5" y="28.9">XU</text>
<text x="105.7" y="35.1">H3</text>
<text x="111.3" y="35.1">GN</text>
<text x="179.3" y="30.4" transform="rotate(-90 179.3 30.4)">Цепь управления</text>
<text x="19" y="36.9">Q1</text>
<text x="78.7" y="38.9">9A</text>
<text x="165.4" y="36.9">S1</text>
<text x="44.8" y="45">L1</text>
<text x="51.3" y="42.8">Q2</text>
<text x="72.1" y="45">1L1</text>
<text x="77.7" y="42.8">KM1</text>
<text x="90.3" y="45">1-1L1</text>
<text x="119.7" y="45.2">XT1</text>
<text x="127.7" y="44.7">W1</text>
<text x="141.3" y="43.9">M1</text>
<text x="44.8" y="51.5">L2</text>
<text x="71.9" y="51.5">1L2</text>
<text x="90.2" y="51.5">1-1L2</text>
<text x="144.2" y="50.9">M</text>
<text x="168.5" y="48.4">XU</text>
<text x="190.6" y="52.6">S2</text>
<text x="191.7" y="48.7">Пуск</text>
<text x="206.3" y="52.6">S3</text>
<text x="207.1" y="48.7">Стоп</text>
<text x="263.6" y="50.9">K1</text>
<text x="44.7" y="58">L3</text>
<text x="71.9" y="58">1L3</text>
<text x="90.2" y="58">1-1L3</text>
<text x="143.9" y="54.1">3~</text>
<text x="176.3" y="54.8">2</text>
<text x="180.8" y="54.9">XU</text>
<text x="203.7" y="54.8">3</text>
<text x="222.8" y="54.9">XU</text>
<text x="240.9" y="54.8">4</text>
<text x="255.5" y="59.6">4</text>
<text x="273.3" y="54.8">N</text>
<text x="107.7" y="64.5">PE</text>
<text x="191.6" y="65">Стоп</text>
<text x="208" y="65">Пуск</text>
<text x="218.9" y="65.7">Реле времени</text>
<text x="227" y="63.6">AT8N</text>
<text x="263.6" y="61">K1</text>
<text x="274.1" y="63.2">N</text>
<text x="105.5" y="70.8">H4</text>
<text x="111.3" y="70.8">GN</text>
<text x="176.3" y="71">2</text>
<text x="180.8" y="71.1">XU</text>
<text x="190.8" y="68.8">S3</text>
<text x="204.1" y="71">5</text>
<text x="206.8" y="68.8">S2</text>
<text x="219.9" y="71">6</text>
<text x="225.2" y="68.8">P1</text>
<text x="234.3" y="70.8">61 XU</text>
<text x="245.9" y="68.8">K1</text>
<text x="259.6" y="71">7</text>
<text x="263.3" y="67.2">K2</text>
<text x="78.7" y="74.6">9A</text>
<text x="255.7" y="75.9">7</text>
<text x="263.3" y="77.3">K2</text>
<text x="275" y="76.5">N</text>
<text x="45" y="80.7">L1</text>
<text x="51.3" y="78.5">Q3</text>
<text x="71.9" y="80.8">2L1</text>
<text x="77.4" y="78.5">KM2</text>
<text x="90.2" y="80.7">1-2L1</text>
<text x="119.4" y="80.9">XT2</text>
<text x="127.3" y="80.4">W2</text>
<text x="140.9" y="79.7">M2</text>
<text x="262.2" y="83.4">KM1</text>
<text x="269.1" y="83.4">Насос 1</text>
<text x="44.4" y="87.2">L2</text>
<text x="71.8" y="87.3">2L2</text>
<text x="90.1" y="87.2">1-2L2</text>
<text x="143.9" y="89.8">3~</text>
<text x="144.2" y="86.6">M</text>
<text x="177.4" y="87.2">2</text>
<text x="191.1" y="85">K1</text>
<text x="226.8" y="87.2">8</text>
<text x="277.4" y="87.2">N</text>
<text x="44.4" y="93.7">L3</text>
<text x="71.8" y="93.8">2L3</text>
<text x="90.1" y="93.7">1-2L3</text>
<text x="261.8" y="94.8">KM2</text>
<text x="268.9" y="94.8">Насос 2</text>
<text x="281.5" y="91.8">N</text>
<text x="108.4" y="100.2">PE</text>
<text x="235.4" y="98.6">8</text>
<text x="277.4" y="98.6">N</text>
<text x="21.9" y="105.6">L1</text>
<text x="28.1" y="105.6">L2</text>
<text x="34.6" y="105.6">L3</text>
<text x="205.9" y="105.7">8</text>
<text x="212" y="103.9">Реле потока воздуха</text>
<text x="218.5" y="107.7">KP1</text>
<text x="251" y="104.1">Свето-звуковая индикация</text>
<text x="259.3" y="107.7">H1</text>
<text x="264.7" y="107.7">RD</text>
<text x="78.7" y="113.6">9A</text>
<text x="105.7" y="109.8">H5</text>
<text x="111.3" y="109.8">GN</text>
<text x="208.5" y="110.1">XU</text>
<text x="230.1" y="110.1">XU</text>
<text x="243" y="109.9">9</text>
<text x="248.4" y="110.1">XU</text>
<text x="272.9" y="110.1">XU</text>
<text x="280.2" y="109.9">N</text>
<text x="45.1" y="119.7">L1</text>
<text x="51.1" y="117.5">Q4</text>
<text x="71.9" y="119.7">3L1</text>
<text x="77.4" y="117.5">KM3</text>
<text x="90.2" y="119.7">1-3L1</text>
<text x="119.4" y="119.8">XT3</text>
<text x="127.3" y="119.4">W3</text>
<text x="140.9" y="118.6">M3</text>
<text x="170.8" y="116.5">2</text>
<text x="244.8" y="118.9">AT8N</text>
<text x="144.2" y="125.6">M</text>
<text x="178.9" y="122.9">2</text>
<text x="190.8" y="120.7">K2</text>
<text x="213.4" y="122.9">10</text>
<text x="225.2" y="123.1">XU</text>
<text x="234.9" y="120.7">P1</text>
<text x="255.9" y="123.1">XU</text>
<text x="271.8" y="122.9">N</text>
<text x="44.8" y="126.2">L2</text>
<text x="71.8" y="126.2">3L2</text>
<text x="90.1" y="126.2">1-3L2</text>
<text x="143.9" y="128.8">3~</text>
<text x="236.3" y="129.4">Реле времени</text>
<text x="44.5" y="132.7">L3</text>
<text x="71.8" y="132.7">3L3</text>
<text x="90.1" y="132.7">1-3L3</text>
<text x="191.1" y="137">K1</text>
<text x="261.8" y="135.4">KM3</text>
<text x="267.8" y="135.4">Вентилятор</text>
<text x="50.4" y="143.5">SF1</text>
<text x="107.6" y="139.2">PE</text>
<text x="179.6" y="139.2">2</text>
<text x="226.6" y="139.2">11</text>
<text x="277.4" y="139.2">N</text>
<text x="41.9" y="145.7">L1</text>
<text x="62.8" y="148.4">цепь управления</text>
<text x="70.8" y="145.7">1</text>
<text x="78.8" y="145.5">1</text>
<text x="190.8" y="150">K2</text>
<text x="224.4" y="150">P1</text>
<text x="226" y="146.5">AT8N</text>
<text x="241.2" y="146">11</text>
<text x="40.7" y="152.5">Q5</text>
<text x="58.6" y="154.9">XT4</text>
<text x="82.9" y="153">Розетка 1</text>
<text x="179.6" y="152.1">2</text>
<text x="205.8" y="152.1">12</text>
<text x="210.1" y="152.3">XU</text>
<text x="236" y="152.3">XU</text>
<text x="40.7" y="159">Q6</text>
<text x="58.6" y="161.4">XT4</text>
<text x="82.7" y="160.4">Розетка 2</text>
<text x="238.6" y="165.6">Вкл/Выкл</text>
<text x="40.7" y="171.7">Q7</text>
<text x="56.6" y="171.7">S4</text>
<text x="90.5" y="170.1">Свет</text>
<text x="179.6" y="171.6">2</text>
<text x="226.3" y="171.8">XU</text>
<text x="237.8" y="169.4">H2</text>
<text x="243.5" y="169.4">RD</text>
<text x="253.3" y="171.8">XU</text>
<text x="270.5" y="171.6">N</text>
<text x="48.6" y="174">XT4</text>
<text x="76.6" y="174">XT4</text>
<text x="23.8" y="181" transform="rotate(-90 23.8 181)">L1</text>
<text x="30.3" y="181" transform="rotate(-90 30.3 181)">L2</text>
<text x="36.8" y="181" transform="rotate(-90 36.8 181)">L3</text>
<text x="96.8" y="181" transform="rotate(-90 96.8 181)">N</text>
<text x="103.3" y="181" transform="rotate(-90 103.3 181)">PE</text>
<text x="172.1" y="181" transform="rotate(-90 172.1 181)">2</text>
<text x="282.9" y="181" transform="rotate(-90 282.9 181)">N</text>
</g>
<g font-size="1.9">
<text x="8.2" y="162.7" transform="rotate(-90 8.2 162.7)">Взам.инв. N</text>
<text x="8.2" y="187.4" transform="rotate(-90 8.2 187.4)">Подпись и дата</text>
<text x="286.9" y="198.1">Лист</text>
<text x="8.1" y="205.1" transform="rotate(-90 8.1 205.1)">Инв.N подл.</text>
<text x="164.8" y="205">Изм</text>
<text x="170.3" y="205">Кол.уч</text>
<text x="178.5" y="205">Лист</text>
<text x="184.6" y="204.9">N док.</text>
<text x="192.7" y="205">Подп.</text>
<text x="202.6" y="204.9">Дата</text>
<text x="265.6" y="208.9">Формат А3</text>
</g>
<g font-size="1.8">
<text x="22.4" y="21.6">1</text>
<text x="28.6" y="21.6">2</text>
<text x="35.1" y="21.6">3</text>
<text x="95" y="21.6">4</text>
<text x="101.6" y="21.6">5</text>
<text x="170.6" y="31.4">1</text>
<text x="172.1" y="35.7" transform="rotate(-90 172.1 35.7)">10</text>
<text x="106.5" y="37.2">x1</text>
<text x="114.4" y="37.2">x2</text>
<text x="122.6" y="47.6">1</text>
<text x="172.1" y="43.9" transform="rotate(-90 172.1 43.9)">11</text>
<text x="170.4" y="50.9">2</text>
<text x="122.4" y="54.1">2</text>
<text x="182.7" y="57.3">3</text>
<text x="191.4" y="54.6">10</text>
<text x="199.9" y="54.6">11</text>
<text x="207.1" y="54.6">13</text>
<text x="215.2" y="54.6">14</text>
<text x="224.6" y="57.3">4</text>
<text x="262.5" y="54.6">13</text>
<text x="270.5" y="54.6">14</text>
<text x="122.4" y="60.6">3</text>
<text x="262.5" y="63">5</text>
<text x="271.3" y="63">9</text>
<text x="122.2" y="67.1">4</text>
<text x="191.6" y="70.8">10</text>
<text x="200.1" y="70.8">11</text>
<text x="207.6" y="70.8">13</text>
<text x="215.7" y="70.8">14</text>
<text x="222.6" y="70.8">5</text>
<text x="232.1" y="70.8">8</text>
<text x="244.8" y="70.8">6</text>
<text x="253" y="70.8">10</text>
<text x="262.5" y="70.8">13</text>
<text x="270.5" y="70.8">14</text>
<text x="106.5" y="72.9">x1</text>
<text x="114.4" y="72.9">x2</text>
<text x="182.7" y="73.6">5</text>
<text x="239.3" y="73.6">6</text>
<text x="122.6" y="83.3">1</text>
<text x="262.5" y="79.3">5</text>
<text x="271.3" y="79.3">9</text>
<text x="122.4" y="89.8">2</text>
<text x="189.9" y="87.1">7</text>
<text x="198.4" y="87.1">11</text>
<text x="262.5" y="87.1">A1</text>
<text x="270.1" y="87.1">A2</text>
<text x="122.4" y="96.3">3</text>
<text x="262.5" y="98.5">A1</text>
<text x="270.1" y="98.5">A2</text>
<text x="122.2" y="102.8">4</text>
<text x="106.5" y="111.8">x1</text>
<text x="114.4" y="111.8">x2</text>
<text x="210.4" y="112.5">7</text>
<text x="217.3" y="109.7">red</text>
<text x="224.4" y="109.7">blue</text>
<text x="232" y="112.5">8</text>
<text x="250.3" y="112.5">9</text>
<text x="259.8" y="109.7">x1</text>
<text x="267.7" y="109.7">x2</text>
<text x="274.1" y="112.5">10</text>
<text x="122.6" y="122.3">1</text>
<text x="189.9" y="122.8">6</text>
<text x="198.1" y="122.8">10</text>
<text x="226.7" y="125.5">11</text>
<text x="235.3" y="122.8">2</text>
<text x="250.7" y="122.8">7</text>
<text x="257.2" y="125.5">12</text>
<text x="122.4" y="128.8">2</text>
<text x="122.4" y="135.3">3</text>
<text x="122.2" y="141.8">4</text>
<text x="189.9" y="139">8</text>
<text x="198.1" y="139">12</text>
<text x="262.5" y="139">A1</text>
<text x="270.1" y="139">A2</text>
<text x="52.1" y="145.5">1</text>
<text x="60.9" y="145.5">2</text>
<text x="189.9" y="152">7</text>
<text x="198.4" y="152">11</text>
<text x="211.3" y="154.8">13</text>
<text x="221.8" y="152">1</text>
<text x="231.1" y="152">4</text>
<text x="237.1" y="154.8">14</text>
<text x="62" y="157.3">1</text>
<text x="74.2" y="157.3">2</text>
<text x="61.8" y="163.8">3</text>
<text x="74.1" y="163.8">4</text>
<text x="57.5" y="173.7">10</text>
<text x="66" y="173.7">11</text>
<text x="238.6" y="171.5">x1</text>
<text x="246.6" y="171.5">x2</text>
<text x="51.7" y="176.5">7</text>
<text x="71.7" y="176.5">8</text>
<text x="79.7" y="176.5">5</text>
<text x="92.1" y="176.5">6</text>
<text x="227.5" y="174.2">15</text>
<text x="254.5" y="174.2">16</text>
</g>
</svg>
